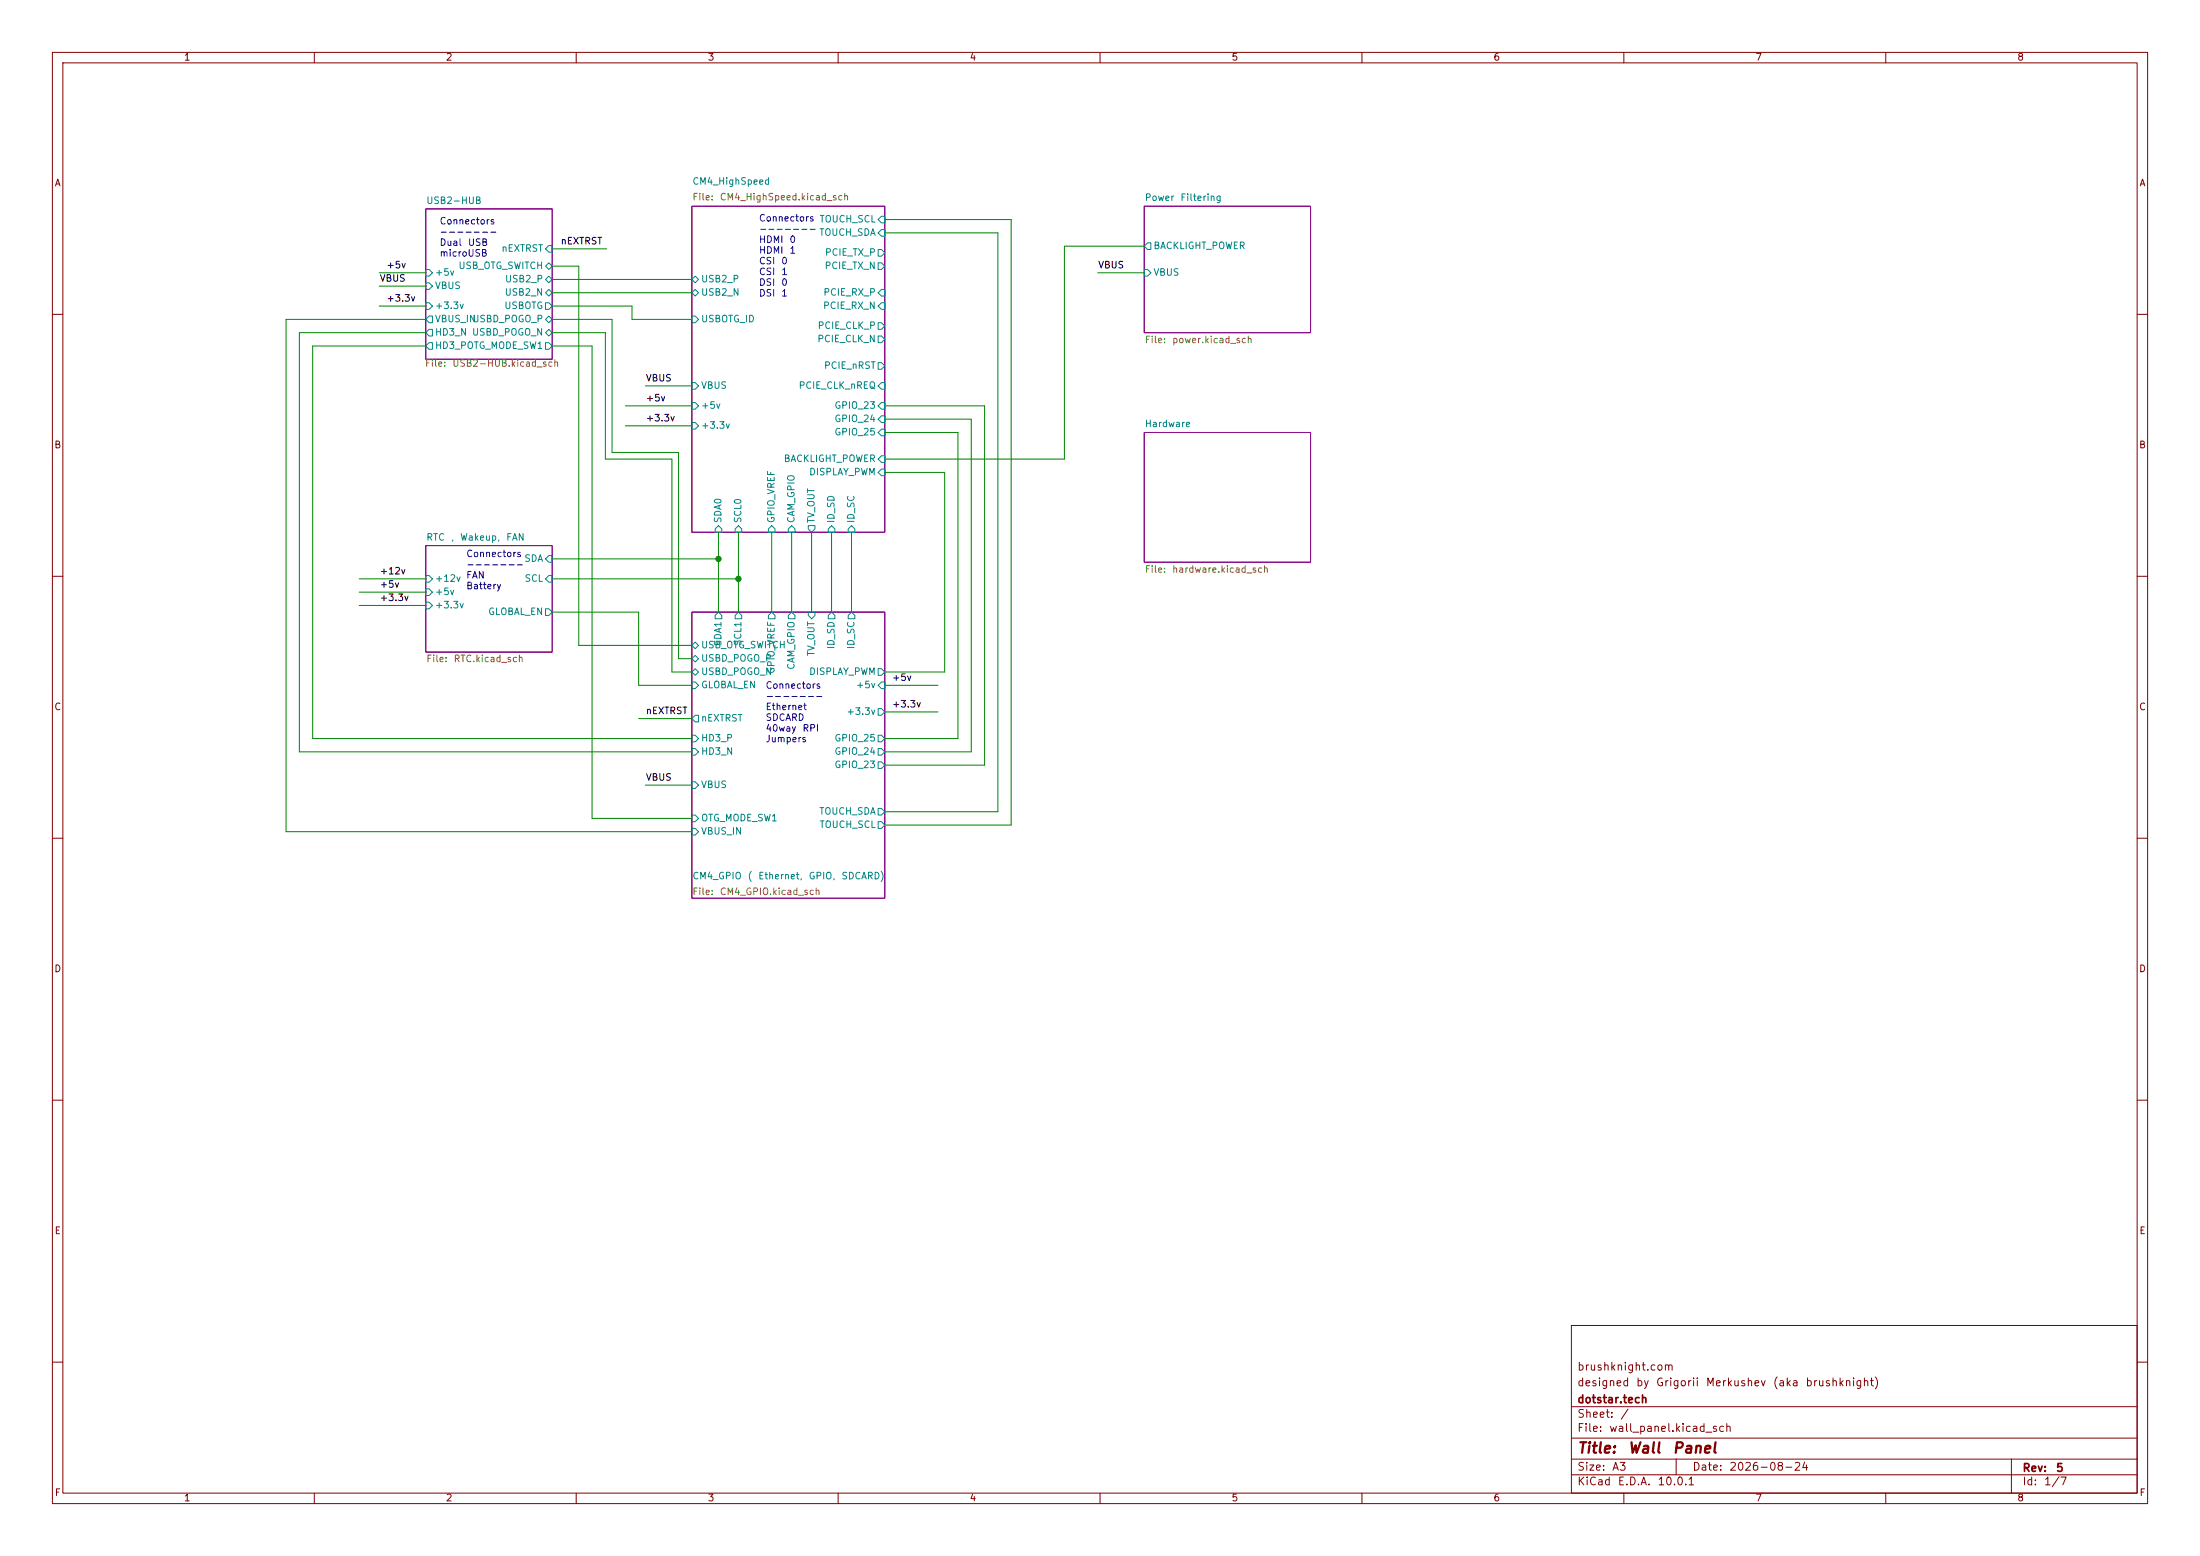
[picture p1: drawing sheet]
<svg xmlns="http://www.w3.org/2000/svg" width="420mm" height="297mm" viewBox="0 0 420 297" stroke-linecap="round" stroke-linejoin="round" font-family="sans-serif">
<g fill="none" stroke="#840000" stroke-width=".19">
<path d="M10 10h400v277h-400zM12 12h396v273h-396zM60 10v2M110 10v2M160 10v2M210 10v2M260 10v2M310 10v2M360 10v2M10 60h2M408 60h2M10 110h2"/>
<path d="M408 110h2M10 160h2M408 160h2M10 210h2M408 210h2M300 253h108v32h-108zM10 260h2M300 278.5h108M300 274.5h108M300 268.5h108M320 278.5v3M384 278.5v6.5"/>
<path d="M408 260h2M60 285v2M110 285v2M160 285v2M210 285v2M260 285v2M300 281.5h108M310 285v2M360 285v2"/>
</g>
<path d="M81.3 39.9h24.1v28.7h-24.1zM132.1 39.4h36.8v62.2h-36.8zM218.4 39.4h31.8v24.1h-31.8zM218.4 82.6h31.8v24.7h-31.8zM81.3 104.1h24.1v20.4h-24.1zM132.1 116.8h36.8v54.7h-36.8z" fill="none" stroke="#840084" stroke-width=".19"/>
<g fill="none" stroke="#008484" stroke-width=".19">
<path d="M81.3 51.4h.6l.6 .7-.6 .6h-.6zM81.3 57.8h.6l.6 .6-.6 .7h-.6zM81.3 54h.6l.6 .6-.6 .6h-.6zM104.1 55.9l.7-.7 .6 .7-.6 .6zM104.1 53.3l.7-.6 .6 .6-.6 .7zM104.1 57.8h.7l.6 .6-.6 .7h-.7zM104.1 50.8l.7-.6 .6 .6-.6 .6zM104.8 46.9h.6v1.2h-.6l-.7-.6zM132.1 55.9l.6-.7 .6 .7-.6 .6zM132.1 53.3l.6-.6 .6 .6-.6 .7zM167.6 47.6h.7l.6 .7-.6 .6h-.7zM167.6 50.2h.7l.6 .6-.6 .6h-.7z"/>
<path d="M168.3 55.2h.6v1.3h-.6l-.7-.6zM168.3 57.8h.6v1.3h-.6l-.7-.7zM168.3 41.3h.6v1.2h-.6l-.7-.6zM168.3 43.8h.6v1.3h-.6l-.7-.6zM218.4 51.4h.7l.6 .7-.6 .6h-.7zM218.4 47l.7-.6h.6v1.2h-.6zM81.3 61l.6-.7h.6v1.3h-.6zM81.9 65.4h.6v1.3h-.6l-.6-.7zM81.9 62.9h.6v1.2h-.6l-.6-.6zM104.1 65.4h.7l.6 .6-.6 .7h-.7zM104.1 61l.7-.7 .6 .7-.6 .6zM104.8 62.9l.6 .6-.6 .6-.7-.6z"/>
<path d="M132.1 76.8h.6l.6 .7-.6 .6h-.6zM132.1 60.3h.6l.6 .7-.6 .6h-.6zM132.1 73h.6l.6 .7-.6 .6h-.6zM167.6 61.6h.7l.6 .6-.6 .7h-.7zM167.6 64.1h.7l.6 .7-.6 .6h-.7zM167.6 69.2h.7l.6 .7-.6 .6h-.7zM168.3 73h.6v1.3h-.6l-.7-.6zM168.3 76.8h.6v1.3h-.6l-.7-.6zM168.3 79.4h.6v1.2h-.6l-.7-.6zM132.1 80.6h.6l.6 .7-.6 .6h-.6zM168.3 81.9h.6v1.3h-.6l-.7-.6zM168.3 87h.6v1.3h-.6l-.7-.7z"/>
<path d="M168.3 89.5h.6v1.3h-.6l-.7-.6zM81.3 112.4h.6l.6 .6-.6 .7h-.6zM81.3 114.9h.6l.6 .7-.6 .6h-.6zM81.3 109.9h.6l.6 .6-.6 .6h-.6zM104.1 116.2h.7l.6 .6-.6 .7h-.7zM104.8 109.9h.6v1.2h-.6l-.7-.6zM104.8 106h.6v1.3h-.6l-.7-.6zM137.2 100.3l.6 .7v.6h-1.3v-.6zM137.2 116.8l.6 .7v.6h-1.3v-.6zM140.3 117.5l.7-.7 .6 .7v.6h-1.3zM141 100.3l.6 .7v.6h-1.3v-.6zM147.3 100.3l.7 .7v.6h-1.3v-.6z"/>
<path d="M147.3 116.8l.7 .7v.6h-1.3v-.6zM151.1 100.3l.7 .7v.6h-1.3v-.6zM151.1 116.8l.7 .7v.6h-1.3v-.6zM154.3 100.3h1.3v.7l-.7 .6-.6-.6zM154.3 116.8h1.3v.7l-.7 .6-.6-.6zM158.7 100.3l.7 .7v.6h-1.3v-.6zM158.7 116.8l.7 .7v.6h-1.3v-.6zM162.6 100.3l.6 .7v.6h-1.3v-.6zM162.6 116.8l.6 .7v.6h-1.3v-.6zM132.1 130.2h.6l.6 .6-.6 .6h-.6zM132.1 128.3l.6-.7 .6 .7-.6 .6zM132.1 125.7l.6-.6 .6 .6-.6 .7z"/>
<path d="M132.1 123.2l.6-.6 .6 .6-.6 .6zM132.7 136.5h.6v1.3h-.6l-.6-.6zM167.6 135.3h.7l.6 .6-.6 .6h-.7zM167.6 127.6h.7l.6 .7-.6 .6h-.7zM168.3 130.2h.6v1.2h-.6l-.7-.6zM132.1 142.9h.6l.6 .6-.6 .6h-.6zM132.1 140.3h.6l.6 .7-.6 .6h-.6zM132.1 158.1h.6l.6 .7-.6 .6h-.6zM132.1 155.6h.6l.6 .6-.6 .6h-.6zM132.1 149.2h.6l.6 .7-.6 .6h-.6zM167.6 145.4h.7l.6 .7-.6 .6h-.7zM167.6 142.9h.7l.6 .6-.6 .6h-.7z"/>
<path d="M167.6 140.3h.7l.6 .7-.6 .6h-.7zM167.6 156.8h.7l.6 .7-.6 .6h-.7zM167.6 154.3h.7l.6 .6-.6 .7h-.7z"/>
</g>
<g fill="none" stroke="#008400" stroke-width=".19">
<path d="M72.4 52.1h8.9M72.4 54.6h8.9M72.4 58.4h8.9M105.4 50.8h5.1v72.4h21.6M105.4 58.4h15.2v2.6h11.5M105.4 53.3h26.7M105.4 55.9h26.7M105.4 47.5h10.4M168.9 41.9h24.1v115.6h-24.1M168.9 44.5h21.6v110.4h-21.6M209.5 52.1h8.9M218.4 47h-15.2v40.6h-34.3"/>
<path d="M81.3 61h-26.7v97.8h77.5M81.3 66h-21.6v75h72.4M81.3 63.5h-24.2v80h75M105.4 63.5h10.2v24.1h12.7v40.7h3.8M105.4 61h11.4v25.4h12.7v39.3h2.6M105.4 66h7.6v90.2h19.1M119.4 77.5h12.7M123.2 73.7h8.9M168.9 77.5h19.1v68.6h-19.1M119.4 81.3h12.7M168.9 80h16.5v63.5h-16.5M168.9 90.2h11.4v38.1h-11.4"/>
<path d="M168.9 82.6h14v58.4h-14M68.6 113h12.7M68.6 115.6h12.7M68.6 110.5h12.7M105.4 116.8h16.5v14h10.2M105.4 110.5h35.6M105.4 106.7h31.8M137.2 101.6v15.2M141 101.6v15.2M147.3 101.6v15.2M151.1 101.6v15.2M154.9 101.6v15.2"/>
<path d="M158.7 101.6v15.2M162.6 101.6v15.2M121.9 137.2h10.2M168.9 135.9h10.2M168.9 130.8h10.2M123.2 149.9h8.9"/>
</g>
<g fill="#008400" stroke="#008400" stroke-width=".19">
<circle cx="141" cy="110.5" r=".51"/>
<circle cx="137.2" cy="106.7" r=".51"/>
</g>
<g font-size="2" fill="#840000">
<text x="301" y="277.9">Title:</text>
<text x="310.6" y="277.9">Wall</text>
<text x="319.2" y="277.9">Panel</text>
</g>
<g font-size="1.5" fill="#840000">
<text x="301" y="262">brushknight.com</text>
<text x="301" y="268.2">dotstar.tech</text>
<text x="301" y="265">designed</text>
<text x="312.2" y="265">by</text>
<text x="316" y="265">Grigorii</text>
<text x="325.5" y="265">Merkushev</text>
<text x="338.3" y="265">(aka</text>
<text x="344.6" y="265">brushknight)</text>
<text x="301" y="273.7">File:</text>
<text x="301" y="271">Sheet:</text>
<text x="307.1" y="273.7">wall_panel.kicad_sch</text>
<text x="309.2" y="271">/</text>
<text x="301" y="281.1">Size:</text>
<text x="307.6" y="281.1">A3</text>
<text x="323" y="281.1">Date:</text>
<text x="330" y="281.1">2026-08-24</text>
<text x="386" y="281.3">Rev:</text>
<text x="392.4" y="281.3">5</text>
<text x="301" y="283.9">KiCad</text>
<text x="308.7" y="283.9">E.D.A.</text>
<text x="316.3" y="283.9">10.0.1</text>
<text x="386" y="283.9">Id:</text>
<text x="390.1" y="283.9">1/7</text>
</g>
<g font-size="1.3" fill="#840000">
<text x="35" y="11.9">1</text>
<text x="85" y="11.9">2</text>
<text x="135" y="11.9">3</text>
<text x="185" y="11.9">4</text>
<text x="235" y="11.9">5</text>
<text x="285" y="11.9">6</text>
<text x="335" y="11.9">7</text>
<text x="385" y="11.9">8</text>
<text x="10.3" y="35.9">A</text>
<text x="408.3" y="35.9">A</text>
<text x="10.3" y="85.9">B</text>
<text x="408.2" y="85.9">B</text>
<text x="10.3" y="135.9">C</text>
<text x="408.2" y="135.9">C</text>
<text x="10.3" y="185.9">D</text>
<text x="408.2" y="185.9">D</text>
<text x="10.3" y="235.9">E</text>
<text x="408.3" y="235.9">E</text>
<text x="10.3" y="285.9">F</text>
<text x="35" y="286.9">1</text>
<text x="85" y="286.9">2</text>
<text x="135" y="286.9">3</text>
<text x="185" y="286.9">4</text>
<text x="235" y="286.9">5</text>
<text x="285" y="286.9">6</text>
<text x="335" y="286.9">7</text>
<text x="385" y="286.9">8</text>
<text x="408.3" y="285.9">F</text>
</g>
<g font-size="1.3" fill="#008484">
<text x="132.1" y="35.6">CM4_HighSpeed</text>
<text x="81.3" y="39.2">USB2-HUB</text>
<text x="218.4" y="38.7">Power</text>
<text x="225.2" y="38.7">Filtering</text>
<text x="156.3" y="45.3">TOUCH_SDA</text>
<text x="220.1" y="47.9">BACKLIGHT_POWER</text>
<text x="82.9" y="52.9">+5v</text>
<text x="87.4" y="51.7">USB_OTG_SWITCH</text>
<text x="95.6" y="48.4">nEXTRST</text>
<text x="157.3" y="51.7">PCIE_TX_N</text>
<text x="157.4" y="49.1">PCIE_TX_P</text>
<text x="220.1" y="52.9">VBUS</text>
<text x="82.9" y="59.3">+3.3v</text>
<text x="82.9" y="55.5">VBUS</text>
<text x="96.2" y="59.3">USBOTG</text>
<text x="96.2" y="56.7">USB2_N</text>
<text x="96.3" y="54.2">USB2_P</text>
<text x="133.7" y="56.7">USB2_N</text>
<text x="133.7" y="54.2">USB2_P</text>
<text x="157" y="59.3">PCIE_RX_N</text>
<text x="157.1" y="56.7">PCIE_RX_P</text>
<text x="82.9" y="64.4">HD3_N USBD_POGO_N</text>
<text x="82.9" y="61.8">VBUS_IN</text>
<text x="90.1" y="61.8">USBD_POGO_P</text>
<text x="133.7" y="61.8">USBOTG_ID</text>
<text x="155.9" y="65.6">PCIE_CLK_N</text>
<text x="156" y="63.1">PCIE_CLK_P</text>
<text x="82.9" y="66.9">HD3_POTG_MODE_SW1</text>
<text x="157.2" y="70.7">PCIE_nRST</text>
<text x="133.7" y="74.5">VBUS</text>
<text x="152.4" y="74.5">PCIE_CLK_nREQ</text>
<text x="133.7" y="78.3">+5v</text>
<text x="133.7" y="82.1">+3.3v</text>
<text x="159.2" y="78.3">GPIO_23</text>
<text x="159.2" y="80.9">GPIO_24</text>
<text x="159.2" y="83.4">GPIO_25</text>
<text x="218.4" y="81.8">Hardware</text>
<text x="149.5" y="88.5">BACKLIGHT_POWER</text>
<text x="154.4" y="91">DISPLAY_PWM</text>
<text x="138" y="99.9" transform="rotate(-90 138 99.9)">SDA0</text>
<text x="141.8" y="99.9" transform="rotate(-90 141.8 99.9)">SCL0</text>
<text x="148.2" y="99.9" transform="rotate(-90 148.2 99.9)">GPIO_VREF</text>
<text x="152" y="99.9" transform="rotate(-90 152 99.9)">CAM_GPIO</text>
<text x="155.8" y="99.9" transform="rotate(-90 155.8 99.9)">TV_OUT</text>
<text x="159.6" y="99.9" transform="rotate(-90 159.6 99.9)">ID_SD</text>
<text x="163.4" y="99.9" transform="rotate(-90 163.4 99.9)">ID_SC</text>
<text x="81.3" y="103.5">RTC</text>
<text x="86" y="103.5">,</text>
<text x="87.7" y="103.5">Wakeup,</text>
<text x="96.5" y="103.5">FAN</text>
<text x="100" y="107.5">SDA</text>
<text x="82.9" y="113.9">+5v</text>
<text x="82.9" y="111.4">+12v</text>
<text x="100" y="111.4">SCL</text>
<text x="82.9" y="116.4">+3.3v</text>
<text x="93.1" y="117.7">GLOBAL_EN</text>
<text x="133.7" y="124.1">USB_OTG_SWITCH</text>
<text x="138" y="123.5" transform="rotate(-90 138 123.5)">SDA1</text>
<text x="141.8" y="123.4" transform="rotate(-90 141.8 123.4)">SCL1</text>
<text x="155.8" y="125.3" transform="rotate(-90 155.8 125.3)">TV_OUT</text>
<text x="159.6" y="124" transform="rotate(-90 159.6 124)">ID_SD</text>
<text x="163.4" y="124" transform="rotate(-90 163.4 124)">ID_SC</text>
<text x="133.7" y="131.7">GLOBAL_EN</text>
<text x="133.7" y="129.1">USBD_POGO_N</text>
<text x="133.7" y="126.6">USBD_POGO_P</text>
<text x="148.2" y="128.7" transform="rotate(-90 148.2 128.7)">GPIO_VREF</text>
<text x="152" y="127.9" transform="rotate(-90 152 127.9)">CAM_GPIO</text>
<text x="154.4" y="129.1">DISPLAY_PWM</text>
<text x="163.3" y="131.7">+5v</text>
<text x="161.5" y="136.8">+3.3v</text>
<text x="133.7" y="138">nEXTRST</text>
<text x="133.7" y="141.8">HD3_P</text>
<text x="159.2" y="141.8">GPIO_25</text>
<text x="133.7" y="144.4">HD3_N</text>
<text x="159.2" y="146.9">GPIO_23</text>
<text x="159.2" y="144.4">GPIO_24</text>
<text x="133.7" y="150.7">VBUS</text>
<text x="156.3" y="155.8">TOUCH_SDA</text>
<text x="133.7" y="159.6">VBUS_IN</text>
<text x="133.7" y="157.1">OTG_MODE_SW1</text>
<text x="156.4" y="158.3">TOUCH_SCL</text>
<text x="132.1" y="168.1">CM4_GPIO</text>
<text x="142.6" y="168.1">(</text>
<text x="144.6" y="168.1">Ethernet,</text>
<text x="154.3" y="168.1">GPIO,</text>
<text x="160.5" y="168.1">SDCARD)</text>
</g>
<g font-size="1.3" fill="#848400">
<text x="132.1" y="38.6">File:</text>
<text x="137.3" y="38.6">CM4_HighSpeed.kicad_sch</text>
<text x="218.4" y="65.8">File:</text>
<text x="223.7" y="65.8">power.kicad_sch</text>
<text x="81" y="70.3">File:</text>
<text x="86.2" y="70.3">USB2-HUB.kicad_sch</text>
<text x="218.4" y="109.6">File:</text>
<text x="223.7" y="109.6">hardware.kicad_sch</text>
<text x="81.3" y="126.7">File:</text>
<text x="86.5" y="126.7">RTC.kicad_sch</text>
<text x="132.1" y="171.1">File:</text>
<text x="137.3" y="171.1">CM4_GPIO.kicad_sch</text>
</g>
<g font-size="1.3" fill="#0000c2">
<text x="83.8" y="43.1">Connectors</text>
<text x="83.8" y="45.2">-------</text>
<text x="83.8" y="47.2">Dual</text>
<text x="89.2" y="47.2">USB</text>
<text x="144.8" y="42.6">Connectors TOUCH_SCL</text>
<text x="144.8" y="44.6">-------</text>
<text x="144.8" y="46.7">HDMI</text>
<text x="150.6" y="46.7">0</text>
<text x="83.8" y="49.3">microUSB</text>
<text x="144.8" y="48.7">HDMI</text>
<text x="144.8" y="50.8">CSI</text>
<text x="144.8" y="52.8">CSI</text>
<text x="149" y="50.8">0</text>
<text x="149" y="52.8">1</text>
<text x="150.6" y="48.7">1</text>
<text x="144.8" y="54.9">DSI</text>
<text x="144.8" y="56.9">DSI</text>
<text x="149" y="54.9">0</text>
<text x="149" y="56.9">1</text>
<text x="88.9" y="106.6">Connectors</text>
<text x="88.9" y="108.7">-------</text>
<text x="88.9" y="110.7">FAN</text>
<text x="88.9" y="112.8">Battery</text>
<text x="146" y="131.8">Connectors</text>
<text x="146" y="133.8">-------</text>
<text x="146" y="135.9">Ethernet</text>
<text x="146" y="137.9">SDCARD</text>
<text x="146" y="139.9">40way</text>
<text x="146" y="142">Jumpers</text>
<text x="153.1" y="139.9">RPI</text>
</g>
<g font-size="1.3">
<text x="106.9" y="47">nEXTRST</text>
<text x="73.7" y="51.5">+5v</text>
<text x="209.5" y="51.5">VBUS</text>
<text x="72.4" y="54.1">VBUS</text>
<text x="73.7" y="57.9">+3.3v</text>
<text x="123.2" y="76.9">+5v</text>
<text x="123.2" y="73.1">VBUS</text>
<text x="123.2" y="80.7">+3.3v</text>
<text x="72.4" y="112.5">+5v</text>
<text x="72.4" y="110">+12v</text>
<text x="72.4" y="115">+3.3v</text>
<text x="170.2" y="130.3">+5v</text>
<text x="123.2" y="136.6">nEXTRST</text>
<text x="170.2" y="135.4">+3.3v</text>
<text x="123.2" y="149.3">VBUS</text>
</g>
</svg>
